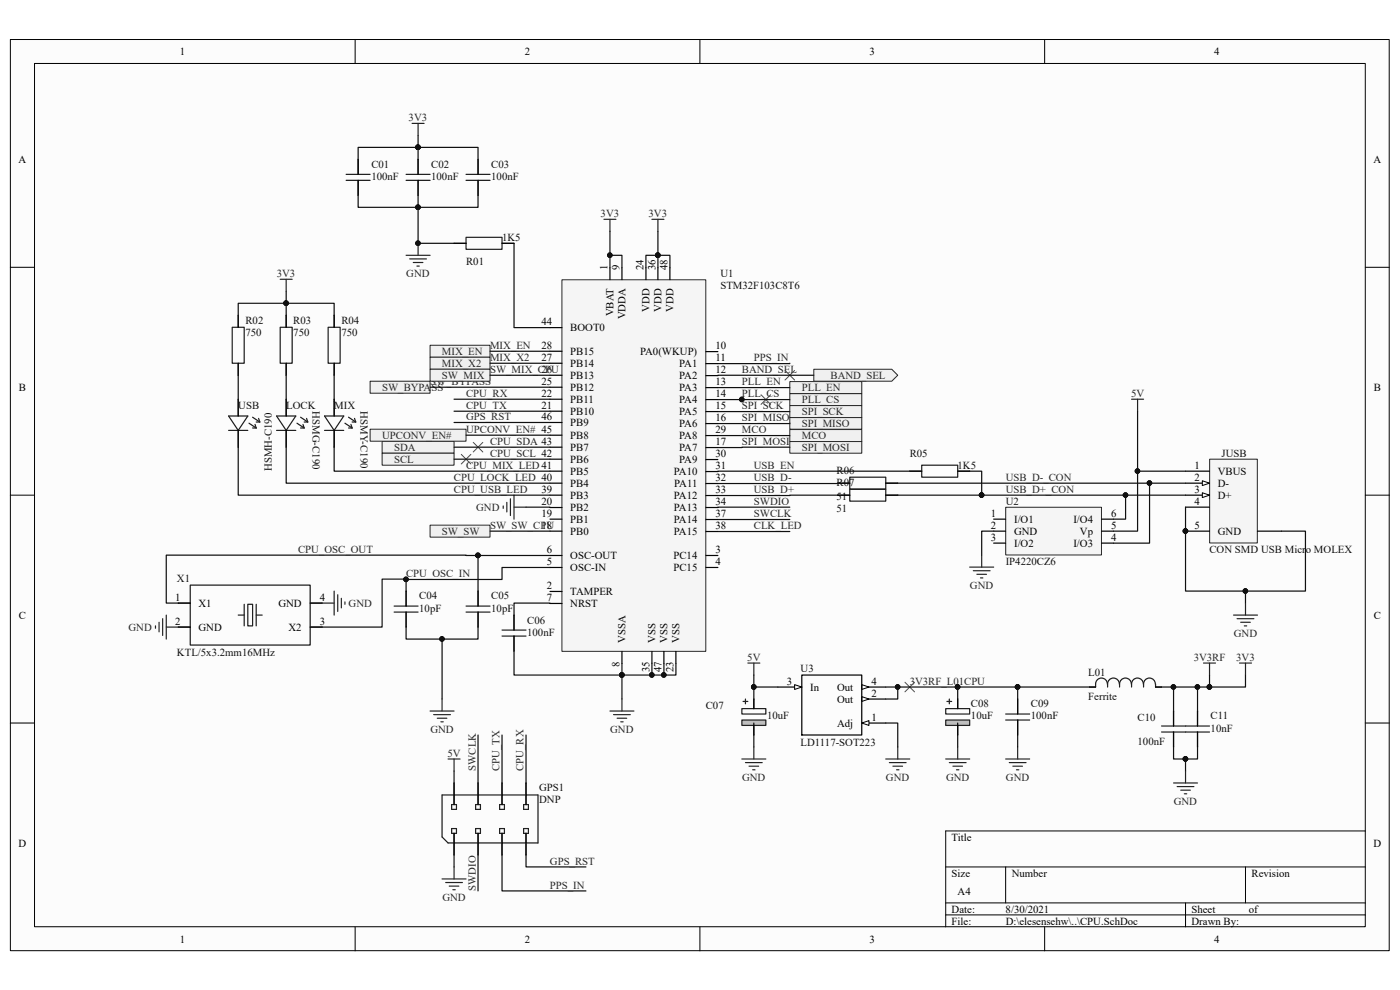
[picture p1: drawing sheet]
<svg xmlns="http://www.w3.org/2000/svg" width="297mm" height="210mm" viewBox="0 0 297 210" stroke-linecap="round" stroke-linejoin="round" font-family="sans-serif">
<path d="M2.2 8.4h292.5v193.3h-292.5z" fill="#fcfcfc"/>
<path d="M2.2 8.4h292.5v193.3h-292.5z" fill="none" stroke="#000" stroke-width=".21"/>
<path d="M7.4 13.5h282.2v183.1h-282.2z" fill="#fcfcfc"/>
<g fill="none" stroke="#000" stroke-width=".21">
<path d="M7.3 13.5h282.3v183.1h-282.3zM75.3 8.4v5.1M148.5 8.4v5.1M221.6 8.4v5.1M2.2 56.7h5.1M289.7 56.7h5.1M2.2 105h5.1M289.7 105h5.1M2.2 153.4h5.1M289.7 153.4h5.1M289.7 176.3h-89.1v20.3M75.3 196.6v5.1"/>
<path d="M148.5 196.6v5.1M200.6 183.9h89.1M200.6 191.5h89.1M200.6 194.1h89.1M213.4 183.9v7.6M221.6 196.6v5.1M251.5 191.5v5.1M264.2 183.9v7.6"/>
</g>
<path d="M119.3 59.4h30.4v78.8h-30.4z" fill="#f5f5f5"/>
<path d="M119.2 59.4h30.5v78.8h-30.5z" fill="none" stroke="#262626" stroke-width=".21"/>
<g fill="none" stroke="#000" stroke-width=".25">
<path d="M129.4 56.8v2.5M131.9 56.8v2.5M137 56.8v2.5M139.6 56.8v2.5M142.1 56.8v2.5M116.7 79.6h2.5M116.7 77.1h2.5M116.7 74.5h2.5M116.7 69.5h2.5M149.8 74.6h2.5M149.8 77.1h2.5M149.8 79.7h2.5"/>
<path d="M116.7 87.2h2.5M116.7 84.7h2.5M116.7 82.1h2.5M116.7 100h2.5M116.7 97.4h2.5M116.7 94.9h2.5M116.7 92.3h2.5M116.7 89.6h2.5M149.8 82.2h2.5M149.8 84.8h2.5M149.8 87.3h2.5M149.8 89.9h2.5"/>
<path d="M149.8 94.9h2.5M149.8 92.4h2.5M149.8 97.5h2.5M193 100h2.5M203.2 100h2.5M116.7 117.8h2.5M116.7 112.7h2.5M116.7 110.1h2.5M116.7 107.7h2.5M116.7 105h2.5M116.7 102.5h2.5M149.8 117.8h2.5"/>
<path d="M149.8 107.7h2.5M149.8 100h2.5M149.8 102.6h2.5M149.8 105.1h2.5M149.8 110.2h2.5M149.8 112.8h2.5M177.7 105h2.6M177.7 102.5h2.6M187.9 105h2.6M187.9 102.5h2.6M116.7 125.5h2.5M116.7 120.4h2.5"/>
<path d="M116.7 128h2.5M131.9 138.2v2.5M138.3 138.2v2.5M140.8 138.2v2.5M143.4 138.2v2.5M149.8 120.4h2.5"/>
</g>
<path d="M128.1 46.5h2.6M129.4 46.5v2.6M138.3 46.5h2.5M139.6 46.5v2.6M261.7 130.5h5.1M262.5 131.2h3.5M263.2 132h2.1M264 132.8h.5M264.2 127.9v2.6" fill="none" stroke="#262626" stroke-width=".25"/>
<path d="M193 100h2.5M195.5 98.7h7.7v2.5h-7.7zM203.2 100h2.5M177.7 102.5h2.6M177.7 105h2.6M180.3 101.2h7.6v2.6h-7.6zM180.3 103.8h7.6v2.5h-7.6zM187.9 102.5h2.6M187.9 105h2.6" fill="none" stroke="#1c1c1c" stroke-width=".25"/>
<path d="M213.4 107.7h20.3v10h-20.3z" fill="#f5f5f5"/>
<path d="M213.4 107.6h20.3v10.1h-20.3z" fill="none" stroke="#262626" stroke-width=".21"/>
<path d="M210.8 110.1h2.6M210.8 112.7h2.6M210.8 115.2h2.6M233.7 110.1h2.5M233.7 112.7h2.5M233.7 115.2h2.5M109 130.5v3.2M109 134.9v3.2" fill="none" stroke="#000" stroke-width=".25"/>
<path d="M240.1 84.7h2.5M241.3 84.7v2.5M208.3 117.8v2.5M205.7 120.3h5.1M206.5 121.1h3.5M207.2 121.8h2.1M208 122.6h.5M129.4 150.8h5.1M130.2 151.6h3.5M130.9 152.4h2.1M131.7 153.1h.5M131.9 148.3v2.5" fill="none" stroke="#262626" stroke-width=".25"/>
<path d="M106.5 133.7h5.1M106.5 134.9h5.1M109 130.5v3.2M109 134.9v3.2" fill="none" stroke="#1c1c1c" stroke-width=".25"/>
<g fill="#f0f0f0" stroke="#262626" stroke-width=".21">
<path d="M167.6 83.5h15.2v2.5h-15.2z" fill-rule="evenodd"/>
<path d="M167.6 88.5h15.2v2.6h-15.2z" fill-rule="evenodd"/>
<path d="M167.6 86h15.2v2.6h-15.2z" fill-rule="evenodd"/>
<path d="M167.6 93.6h15.2v2.5h-15.2z" fill-rule="evenodd"/>
</g>
<g fill="none" stroke="#1c1c1c" stroke-width=".25">
<path d="M96.3 51.6h2.6M98.9 50.3h7.6v2.6h-7.6zM106.5 51.6h2.5M49.3 69.4h2.5v7.7h-2.5zM50.5 66.9v2.5M50.5 77.1v2.5M59.4 69.4h2.6v7.7h-2.6zM60.7 66.9v2.5M60.7 77.1v2.5M69.6 69.4h2.6v7.7h-2.6zM70.9 66.9v2.5M70.9 77.1v2.5"/>
<path d="M48.5 88.3h4.1l-2.1 3zM48.5 91.3h4.1M50.5 84.7v3.6M50.5 91.3v3.6M52.8 89.8l1.6 1M53.6 88.5l1.5 1M53.6 90.8h.8M54.1 90l.3 .8M54.4 89.5h.7M54.9 88.8l.2 .7M58.7 88.3h4l-2 3zM58.7 91.3h4"/>
<path d="M60.7 84.7v3.6M60.7 91.3v3.6M63 89.8l1.5 1M63.8 90.8h.7M63.8 88.5l1.5 1M64.3 90l.2 .8M64.5 89.5h.8M65 88.8l.3 .7M68.9 88.3h4l-2 3zM68.9 91.3h4M70.9 84.7v3.6M70.9 91.3v3.6"/>
<path d="M73.2 89.8l1.5 1M73.9 90.8h.8M73.9 88.5l1.6 1M74.5 90l.2 .8M74.7 89.5h.8M75.2 88.8l.3 .7M83.6 128.6h5.1M83.6 129.8h5.1M86.2 125.4v3.2M86.2 129.8v3.2M98.9 128.6h5.1M98.9 129.8h5.1"/>
<path d="M101.4 125.4v3.2M101.4 129.8v3.2"/>
</g>
<g fill="none" stroke="#000" stroke-width=".25">
<path d="M96.3 51.6h2.6M106.5 51.6h2.5M50.5 66.9v2.5M50.5 77.1v2.5M60.7 66.9v2.5M60.7 77.1v2.5M70.9 66.9v2.5M70.9 77.1v2.5M50.5 84.7v3.6M50.5 91.3v3.6M60.7 84.7v3.6M60.7 91.3v3.6"/>
<path d="M70.9 84.7v3.6M70.9 91.3v3.6M86.2 125.4v3.2M86.2 129.8v3.2M101.4 125.4v3.2M101.4 129.8v3.2"/>
</g>
<path d="M59.4 59.2h2.6M60.7 59.2v2.6M86.2 54.2h5M86.9 54.9h3.6M87.7 55.7h2M88.4 56.4h.6M88.7 51.6v2.6M91.2 150.8h5.1M92 151.6h3.6M92.8 152.4h2M93.5 153.1h.5M93.8 148.3v2.5" fill="none" stroke="#262626" stroke-width=".25"/>
<circle cx="88.7" cy="51.6" r=".48" fill="#0e0e0e" stroke="#0e0e0e" stroke-width=".21"/>
<path d="M167.6 80.9h15.2v2.6h-15.2z" fill-rule="evenodd" fill="#f0f0f0" stroke="#262626" stroke-width=".21"/>
<path d="M73.4 37h5.1M73.4 38.3h5.1M76 33.8v3.2M76 38.3v3.1M86.2 37h5M86.2 38.3h5M88.7 33.8v3.2M88.7 38.3v3.1M98.9 37h5.1M98.9 38.3h5.1M101.4 33.8v3.2M101.4 38.3v3.1" fill="none" stroke="#1c1c1c" stroke-width=".25"/>
<path d="M76 33.8v3.2M76 38.3v3.1M88.7 33.8v3.2M88.7 38.3v3.1M101.4 33.8v3.2M101.4 38.3v3.1" fill="none" stroke="#000" stroke-width=".25"/>
<path d="M87.4 26.2h2.6M88.7 26.2v2.5" fill="none" stroke="#262626" stroke-width=".25"/>
<g fill="#f0f0f0" stroke="#262626" stroke-width=".21">
<path d="M81.1 93.6h15.2v2.5h-15.2z" fill-rule="evenodd"/>
<path d="M81.1 96.1h15.2v2.6h-15.2z" fill-rule="evenodd"/>
</g>
<path d="M95.1 161h2.5M96.3 161v2.6M93.8 186.5h5.1M94.5 187.2h3.6M95.3 188h2M96.1 188.7h.5M96.3 183.9v2.6" fill="none" stroke="#262626" stroke-width=".25"/>
<g fill="none" stroke="#1c1c1c" stroke-width=".25">
<path d="M93.8 168.6h20.3v10.2h-19l-1.3-1.3zM95.8 170.7h1v1h-1zM95.8 175.8h1v1h-1zM96.3 166.1v4.6M96.3 176.8v4.6M100.9 170.7h1v1h-1zM100.9 175.8h1v1h-1zM101.4 166.1v4.6M101.4 176.8v4.6M106 170.7h1v1h-1zM106 175.8h1v1h-1zM106.5 166.1v4.6"/>
<path d="M106.5 176.8v4.6M111.1 170.7h1v1h-1zM111.1 175.8h1v1h-1zM111.6 166.1v4.6M111.6 176.8v4.6"/>
</g>
<path d="M96.3 166.1v4.6M96.3 176.8v4.6M101.4 166.1v4.6M101.4 176.8v4.6M106.5 166.1v4.6M106.5 176.8v4.6M111.6 166.1v4.6M111.6 176.8v4.6" fill="none" stroke="#000" stroke-width=".25"/>
<path d="M167.6 91.1h15.2v2.6h-15.2z" fill-rule="evenodd" fill="#f0f0f0" stroke="#262626" stroke-width=".21"/>
<path d="M106.8 107.3v.5M107.5 106.6v2M108.3 105.8v3.6M109 105v5.1M109 107.6h2.6" fill="none" stroke="#262626" stroke-width=".25"/>
<path d="M165 145.7h5.1" fill="none" stroke="#000" stroke-width=".25"/>
<path d="M168.6 145.2l1.5 .5-1.5 .6z" fill="#fcfcfc"/>
<path d="M168.6 145.2l1.5 .5-1.5 .6z" fill="none" stroke="#000" stroke-width=".21"/>
<path d="M182.8 148.3h5.1" fill="none" stroke="#000" stroke-width=".25"/>
<path d="M182.8 147.8l1.6 .5-1.6 .5z" fill="#fcfcfc"/>
<path d="M182.8 147.8l1.6 .5-1.6 .5z" fill="none" stroke="#000" stroke-width=".21"/>
<path d="M182.8 153.4h5.1" fill="none" stroke="#000" stroke-width=".25"/>
<path d="M182.8 153.4l1.6-.5v1z" fill="#fcfcfc"/>
<path d="M182.8 153.4l1.6-.5v1z" fill="none" stroke="#000" stroke-width=".21"/>
<path d="M182.8 145.7h5.1" fill="none" stroke="#000" stroke-width=".25"/>
<path d="M182.8 145.2l1.6 .5-1.6 .6z" fill="#fcfcfc"/>
<path d="M182.8 145.2l1.6 .5-1.6 .6z" fill="none" stroke="#000" stroke-width=".21"/>
<path d="M170.1 143.2h12.7v12.7h-12.7z" fill="none" stroke="#000" stroke-width=".25"/>
<path d="M158.7 140.7h2.5M159.9 140.7v2.5M190.5 158.5v2.5M187.9 161h5.1M188.7 161.8h3.5M189.4 162.5h2.1M190.2 163.3h.5" fill="none" stroke="#262626" stroke-width=".25"/>
<path d="M203.2 153.4v2.5" fill="none" stroke="#1c1c1c" stroke-width=".25"/>
<path d="M200.6 152.7h5.1v1.2h-5.1z" fill-rule="evenodd" fill="#c0c0c0"/>
<path d="M159.9 153.4v2.5M200.6 152.7h5.1v1.2h-5.1zM200.6 150.3h5.1v1.2h-5.1zM200.9 148.8h1M201.4 148.3v1M203.2 148.3v2" fill="none" stroke="#1c1c1c" stroke-width=".25"/>
<path d="M203.2 148.3v2M203.2 153.4v2.5" fill="none" stroke="#000" stroke-width=".25"/>
<path d="M157.4 152.7h5.1v1.2h-5.1z" fill-rule="evenodd" fill="#c0c0c0"/>
<g fill="none" stroke="#1c1c1c" stroke-width=".25">
<path d="M157.4 152.7h5.1v1.2h-5.1zM157.4 150.3h5.1v1.2h-5.1zM157.6 148.8h1.1M158.1 148.3v1M159.9 148.3v2M213.4 151.5h5M213.4 152.7h5M215.9 148.3v3.2M215.9 152.7v3.2M234.9 145.1a1.25 1.25 0 0 0-1.2-1.3 1.25 1.25 0 0 0-1.3 1.3v.6h-1.2M237.5 145.1a1.25 1.25 0 0 0-1.3-1.3 1.25 1.25 0 0 0-1.2 1.3v.6M240 145.1a1.25 1.25 0 0 0-1.2-1.3 1.25 1.25 0 0 0-1.3 1.3v.6"/>
<path d="M242.6 145.1a1.25 1.25 0 0 0-1.3-1.3 1.25 1.25 0 0 0-1.2 1.3v.6M245.1 145.1a1.25 1.25 0 0 0-1.2-1.3 1.25 1.25 0 0 0-1.3 1.3v.6M245.2 145.1v.6h1.2M246.4 154h10.2M246.4 155.3h10.2M249 150.8v3.2M249 155.3v3.2M254.1 150.8v3.2M254.1 155.3v3.2"/>
</g>
<path d="M159.9 148.3v2M159.9 153.4v2.5M215.9 148.3v3.2M215.9 152.7v3.2M231.2 145.7h1.2M245.2 145.7h1.2M249 150.8v3.2M249 155.3v3.2M254.1 150.8v3.2M254.1 155.3v3.2" fill="none" stroke="#000" stroke-width=".25"/>
<g fill="none" stroke="#262626" stroke-width=".25">
<path d="M159.9 158.5v2.5M203.2 158.5v2.5M215.9 158.5v2.5M255.3 140.7h2.6M256.6 140.7v2.5M263 140.7h2.5M264.2 140.7v2.5M157.4 161h5.1M158.1 161.8h3.6M158.9 162.5h2M159.7 163.3h.5M200.6 161h5.1"/>
<path d="M201.4 161.8h3.6M202.2 162.5h2M202.9 163.3h.5M213.4 161h5M214.1 161.8h3.6M214.9 162.5h2M215.6 163.3h.6M249 166.1h5.1M249.7 166.9h3.6M250.5 167.6h2M251.3 168.4h.5M251.5 163.6v2.5"/>
</g>
<path d="M78.5 91.1h20.4v2.5h-20.4z" fill-rule="evenodd" fill="#f0f0f0" stroke="#262626" stroke-width=".21"/>
<path d="M37.8 127.9h2.6M37.8 133h2.6M40.4 124.1h25.4v12.7h-25.4zM50.5 130.5h1.3M51.8 128.2v4.6M52.6 128.2h1v4.6h-1zM54.4 128.2v4.6M54.4 130.5h1.2M65.8 127.9h2.5M65.8 133h2.5" fill="none" stroke="#1c1c1c" stroke-width=".25"/>
<path d="M37.8 127.9h2.6M37.8 133h2.6M65.8 127.9h2.5M65.8 133h2.5" fill="none" stroke="#000" stroke-width=".25"/>
<path d="M33 132.8v.5M33.7 132v2M34.5 131.2v3.6M35.3 130.5v5.1M35.3 133h2.5M68.3 127.9h2.6M70.9 125.4v5.1M71.7 126.2v3.5M72.4 126.9v2.1M73.2 127.7v.5" fill="none" stroke="#262626" stroke-width=".25"/>
<path d="M256.7 97.5h10v17.7h-10z" fill="#f5f5f5"/>
<path d="M256.6 97.4h10.1v17.8h-10.1z" fill="none" stroke="#262626" stroke-width=".21"/>
<path d="M251.5 100h5.1M251.5 102.5h5.1" fill="none" stroke="#000" stroke-width=".25"/>
<path d="M255.1 102l1.5 .5-1.5 .5z" fill="#fcfcfc"/>
<path d="M255.1 102l1.5 .5-1.5 .5z" fill="none" stroke="#000" stroke-width=".21"/>
<path d="M251.5 105h5.1" fill="none" stroke="#000" stroke-width=".25"/>
<path d="M255.1 104.5l1.5 .5-1.5 .6z" fill="#fcfcfc"/>
<path d="M255.1 104.5l1.5 .5-1.5 .6z" fill="none" stroke="#000" stroke-width=".21"/>
<path d="M251.5 107.6h5.1M251.5 112.7h5.1M266.8 112.7h5.1" fill="none" stroke="#000" stroke-width=".25"/>
<circle cx="251.5" cy="112.6" r=".48" fill="#0e0e0e" stroke="#0e0e0e" stroke-width=".21"/>
<g fill="#f0f0f0" stroke="#262626" stroke-width=".21">
<path d="M91.2 73.2h12.8v2.6h-12.8z" fill-rule="evenodd"/>
<path d="M91.2 75.8h12.8v2.5h-12.8z" fill-rule="evenodd"/>
<path d="M91.2 78.3h12.8v2.6h-12.8z" fill-rule="evenodd"/>
<path d="M78.5 80.9h12.7v2.5h-12.7z" fill-rule="evenodd"/>
<path d="M91.2 111.4h12.8v2.5h-12.8z" fill-rule="evenodd"/>
</g>
<path d="M97.9 96.4l2 2M99.9 96.4l-2 2M100.4 93.8l2 2.1M102.4 93.8l-2 2.1M161.5 83.7l2 2.1M163.5 83.7l-2 2.1M192 144.7l2 2.1M194 144.7l-2 2.1" fill="none" stroke="#4c4c4c" stroke-width=".21"/>
<path d="M172.6 78.3h16.6l1.3 1.3-1.3 1.3h-16.6z" fill-rule="evenodd" fill="#f0f0f0" stroke="#262626" stroke-width=".21"/>
<path d="M166.5 78.6l2.1 2M168.6 78.6l-2.1 2" fill="none" stroke="#4c4c4c" stroke-width=".21"/>
<g fill="none" stroke="#0e0e0e" stroke-width=".25">
<path d="M76 33.8v-2.5h25.4v2.5M88.7 28.7v5.1M76 41.4v2.6h25.4v-2.6M88.7 41.4v10.2h7.6M109 51.6v17.9h7.7M129.4 54.2h2.5v2.6M129.4 49.1v7.7M137 56.8v-2.6h5.1v2.6M139.6 49.1v7.7M50.5 66.9v-2.6h20.4v2.6M50.5 79.6v5.1M60.7 61.8v5.1"/>
<path d="M60.7 79.6v5.1M70.9 79.6v5.1M104 74.5h12.7M104 77.1h12.7M104 79.6h12.7M167.6 77.1h-15.3M172.6 79.6l-20.3 .1M50.5 94.9v10.1h66.2M60.7 94.9v7.6h56M70.9 94.9v5.1h45.8M91.2 82.1h25.5M96.3 97.4h20.4"/>
<path d="M96.3 94.9h20.4M96.3 87.2h20.4M96.3 84.7h20.4M96.3 89.6h20.4M98.9 92.3h17.8M152.3 87.3h15.3M152.3 82.2h15.3M152.3 92.4h15.3M152.3 84.8h5.1M157.4 84.7l10.2 .1M167.6 89.8l-15.3 .1M167.6 94.9h-15.3"/>
<path d="M193 100h-40.7M205.7 100h2.6v5M241.3 87.2v25.5h-5.1M241.3 100h10.2M101.4 117.8h-66.1v10.1h2.5M101.4 117.8v7.6M101.4 117.8h15.3M104 112.7h12.7M111.6 107.6l5.1 .1M152.3 110.2h15.3M152.3 112.8h15.3M167.6 107.6l-15.3 .1"/>
<path d="M177.7 102.5l-25.4 .1M177.7 105l-25.4 .1M190.5 102.5h61M190.5 105h17.8M208.3 105h43.2M210.8 112.7h-2.5v5.1M238.8 105v5.1h-2.6M243.9 102.5v12.7h-7.7M251.5 107.6v17.8h25.5v-12.7h-5.1M86.2 133v2.6h15.2v-2.6M86.2 122.9h-5.1v10.1h-12.8M93.8 135.6v12.7"/>
<path d="M109 138.1v5.1h34.4v-2.5M116.7 128l-7.7-.1v2.6M116.7 120.4h-10.2v2.5h-20.3v2.5M264.2 125.4v2.5M101.4 155.9v10.2M106.5 155.9v10.2M111.6 155.9v10.2M131.9 140.7v7.6M138.3 140.7v2.5M140.8 140.7v2.5M159.9 143.2v5.1M159.9 155.9v2.6"/>
<path d="M159.9 145.7h5.1M187.9 153.4h2.6v5.1M187.9 145.7h15.3M190.5 145.7v2.6h-2.6M203.2 145.7v2.6M203.2 155.9v2.6M203.2 145.7h28M215.9 145.7v2.6M215.9 155.9v2.6M246.4 145.7h10.2M249 158.5v2.5h2.5M249 145.7v5.1"/>
<path d="M254.1 158.5v2.5h-2.6M254.1 145.7v5.1M256.6 143.2v2.5M264.2 143.2v2.5h-7.6M96.3 163.6v2.5M251.5 161v2.6M96.3 181.4v2.5M101.4 181.4v7.6M106.5 181.4v7.6h17.8M111.6 181.4v2.5h12.7"/>
</g>
<g fill="#0e0e0e" stroke="#0e0e0e" stroke-width=".21">
<circle cx="139.5" cy="54.1" r=".48"/>
<circle cx="129.4" cy="54.1" r=".48"/>
<circle cx="208.2" cy="105" r=".48"/>
<circle cx="238.8" cy="105" r=".48"/>
<circle cx="243.9" cy="102.5" r=".48"/>
<circle cx="140.8" cy="143.2" r=".48"/>
<circle cx="138.3" cy="143.2" r=".48"/>
<circle cx="131.9" cy="143.2" r=".48"/>
<circle cx="93.8" cy="135.5" r=".48"/>
<circle cx="60.7" cy="64.3" r=".48"/>
<circle cx="88.7" cy="44" r=".48"/>
<circle cx="88.7" cy="31.2" r=".48"/>
<circle cx="241.3" cy="99.9" r=".48"/>
<circle cx="254" cy="145.7" r=".48"/>
<circle cx="248.9" cy="145.7" r=".48"/>
<circle cx="215.9" cy="145.7" r=".48"/>
<circle cx="159.9" cy="145.7" r=".48"/>
<circle cx="190.4" cy="145.7" r=".48"/>
<circle cx="203.2" cy="145.7" r=".48"/>
<circle cx="251.5" cy="161" r=".48"/>
<circle cx="86.1" cy="122.9" r=".48"/>
<circle cx="101.4" cy="117.8" r=".48"/>
<circle cx="256.6" cy="145.7" r=".48"/>
<circle cx="251.5" cy="112.6" r=".48"/>
<circle cx="264.2" cy="125.4" r=".48"/>
<circle cx="88.7" cy="51.6" r=".48"/>
<circle cx="157.4" cy="84.7" r=".48"/>
</g>
<g font-size="2.3">
<text x="38.2" y="11.7">1</text>
<text x="111.3" y="11.7">2</text>
<text x="184.5" y="11.7">3</text>
<text x="257.6" y="11.7">4</text>
<text x="3.9" y="34.6">A</text>
<text x="291.4" y="34.6">A</text>
<text x="128.9" y="57.3" transform="rotate(-90 128.9 57.3)">1</text>
<text x="131.4" y="57.3" transform="rotate(-90 131.4 57.3)">9</text>
<text x="136.5" y="57.3" transform="rotate(-90 136.5 57.3)">24</text>
<text x="139.1" y="57.3" transform="rotate(-90 139.1 57.3)">36</text>
<text x="141.6" y="57.3" transform="rotate(-90 141.6 57.3)">48</text>
<text x="114.9" y="69">44</text>
<text x="121" y="70.3">BOOT0</text>
<text x="130.2" y="67.1" transform="rotate(-90 130.2 67.1)">VBAT</text>
<text x="132.7" y="67.7" transform="rotate(-90 132.7 67.7)">VDDA</text>
<text x="137.8" y="66.1" transform="rotate(-90 137.8 66.1)">VDD</text>
<text x="140.3" y="66.1" transform="rotate(-90 140.3 66.1)">VDD</text>
<text x="142.9" y="66.1" transform="rotate(-90 142.9 66.1)">VDD</text>
<text x="114.9" y="76.6">27</text>
<text x="114.9" y="74">28</text>
<text x="121" y="77.9">PB14</text>
<text x="121" y="75.3">PB15</text>
<text x="135.8" y="75.4">PA0(WKUP)</text>
<text x="144.1" y="77.9">PA1</text>
<text x="151.8" y="74.1">10</text>
<text x="151.8" y="76.6">11</text>
<text x="4" y="82.9">B</text>
<text x="114.9" y="81.7">25</text>
<text x="114.9" y="79.1">26</text>
<text x="121" y="82.9">PB12</text>
<text x="121" y="80.4">PB13</text>
<text x="144.1" y="80.5">PA2</text>
<text x="144.1" y="83">PA3</text>
<text x="151.8" y="79.2">12</text>
<text x="151.8" y="81.7">13</text>
<text x="291.5" y="82.9">B</text>
<text x="114.9" y="86.7">21</text>
<text x="114.9" y="84.2">22</text>
<text x="114.9" y="89.2">46</text>
<text x="121" y="88">PB10</text>
<text x="121" y="85.5">PB11</text>
<text x="144.1" y="85.6">PA4</text>
<text x="144.1" y="88.1">PA5</text>
<text x="151.8" y="84.3">14</text>
<text x="151.8" y="86.8">15</text>
<text x="151.8" y="89.4">16</text>
<text x="121" y="95.6">PB7</text>
<text x="121" y="93.1">PB8</text>
<text x="121" y="90.4">PB9</text>
<text x="144.1" y="90.6">PA6</text>
<text x="144.1" y="95.7">PA7</text>
<text x="144.1" y="93.2">PA8</text>
<text x="151.8" y="94.4">17</text>
<text x="151.8" y="91.9">29</text>
<text x="121" y="100.7">PB5</text>
<text x="121" y="98.2">PB6</text>
<text x="143" y="100.8">PA10</text>
<text x="144.1" y="98.3">PA9</text>
<text x="151.8" y="97">30</text>
<text x="151.8" y="99.5">31</text>
<text x="253.4" y="99.4">1</text>
<text x="253.4" y="102">2</text>
<text x="258.4" y="100.7">VBUS</text>
<text x="114.9" y="107.2">20</text>
<text x="114.9" y="104.6">39</text>
<text x="121" y="105.8">PB3</text>
<text x="121" y="103.3">PB4</text>
<text x="143" y="105.9">PA12</text>
<text x="143" y="103.3">PA11</text>
<text x="151.8" y="102.1">32</text>
<text x="151.8" y="104.6">33</text>
<text x="151.8" y="107.2">34</text>
<text x="253.4" y="104.6">3</text>
<text x="253.4" y="107.1">4</text>
<text x="258.4" y="103.3">D-</text>
<text x="258.4" y="105.8">D+</text>
<text x="114.9" y="112.2">18</text>
<text x="114.9" y="109.6">19</text>
<text x="121" y="113.5">PB0</text>
<text x="121" y="110.9">PB1</text>
<text x="121" y="108.5">PB2</text>
<text x="143" y="108.5">PA13</text>
<text x="143" y="111">PA14</text>
<text x="143" y="113.5">PA15</text>
<text x="151.8" y="109.7">37</text>
<text x="151.8" y="112.3">38</text>
<text x="210.2" y="109.6">1</text>
<text x="210.2" y="112.2">2</text>
<text x="215.1" y="110.9">I/O1</text>
<text x="215.1" y="113.5">GND</text>
<text x="227.7" y="110.9">I/O4</text>
<text x="229.1" y="113.5">Vp</text>
<text x="235.8" y="112.2">5</text>
<text x="235.8" y="109.6">6</text>
<text x="253.4" y="112.2">5</text>
<text x="258.4" y="113.5">GND</text>
<text x="116" y="119.9">5</text>
<text x="116" y="117.3">6</text>
<text x="121" y="118.6">OSC-OUT</text>
<text x="142.9" y="118.6">PC14</text>
<text x="151.8" y="117.3">3</text>
<text x="151.8" y="119.9">4</text>
<text x="210.2" y="114.7">3</text>
<text x="215.1" y="116">I/O2</text>
<text x="227.7" y="116">I/O3</text>
<text x="235.8" y="114.7">4</text>
<text x="116" y="125">2</text>
<text x="121" y="121.2">OSC-IN</text>
<text x="142.9" y="121.2">PC15</text>
<text x="4" y="131.3">C</text>
<text x="37.2" y="127.4">1</text>
<text x="42.1" y="128.7">X1</text>
<text x="59.1" y="128.7">GND</text>
<text x="67.8" y="127.4">4</text>
<text x="116" y="127.5">7</text>
<text x="121" y="126.2">TAMPER</text>
<text x="121" y="128.8">NRST</text>
<text x="291.5" y="131.3">C</text>
<text x="37.2" y="132.5">2</text>
<text x="42.1" y="133.8">GND</text>
<text x="61.2" y="133.8">X2</text>
<text x="67.8" y="132.5">3</text>
<text x="132.7" y="136.4" transform="rotate(-90 132.7 136.4)">VSSA</text>
<text x="139.1" y="136.4" transform="rotate(-90 139.1 136.4)">VSS</text>
<text x="141.6" y="136.4" transform="rotate(-90 141.6 136.4)">VSS</text>
<text x="144.2" y="136.4" transform="rotate(-90 144.2 136.4)">VSS</text>
<text x="131.4" y="141.4" transform="rotate(-90 131.4 141.4)">8</text>
<text x="137.8" y="142.5" transform="rotate(-90 137.8 142.5)">35</text>
<text x="140.3" y="142.5" transform="rotate(-90 140.3 142.5)">47</text>
<text x="142.9" y="142.5" transform="rotate(-90 142.9 142.5)">23</text>
<text x="166.9" y="145.2">3</text>
<text x="171.9" y="146.5">In</text>
<text x="177.6" y="149.1">Out</text>
<text x="177.6" y="146.5">Out</text>
<text x="184.9" y="147.8">2</text>
<text x="184.9" y="145.2">4</text>
<text x="177.6" y="154.1">Adj</text>
<text x="184.9" y="152.9">1</text>
<text x="3.9" y="179.6">D</text>
<text x="201.9" y="178.3">Title</text>
<text x="291.4" y="179.6">D</text>
<text x="201.9" y="186">Size</text>
<text x="214.6" y="186">Number</text>
<text x="265.5" y="186">Revision</text>
<text x="203.2" y="189.8">A4</text>
<text x="201.9" y="193.6">Date:</text>
<text x="201.9" y="196.1">File:</text>
<text x="213.3" y="193.6">8/30/2021</text>
<text x="213.4" y="196.1">D:\elesensehw\..\CPU.SchDoc</text>
<text x="252.8" y="196.1">Drawn By:</text>
<text x="252.8" y="193.6">Sheet</text>
<text x="265" y="193.6">of</text>
<text x="38.2" y="199.9">1</text>
<text x="111.3" y="199.9">2</text>
<text x="184.5" y="199.9">3</text>
<text x="257.6" y="199.9">4</text>
</g>
<g font-size="2.3" fill="#262626">
<text x="86.7" y="25.7">3V3</text>
<text x="127.4" y="46">3V3</text>
<text x="137.6" y="46">3V3</text>
<text x="58.7" y="58.8">3V3</text>
<text x="86.2" y="58.8">GND</text>
<text x="93.8" y="75.3">MIX_EN</text>
<text x="93.8" y="77.9">MIX_X2</text>
<text x="104" y="76.6">MIX_X2</text>
<text x="104" y="74">MIX_EN</text>
<text x="159.9" y="76.6">PPS_IN</text>
<text x="81.1" y="82.9">SW_BYPASS</text>
<text x="91.2" y="81.7">SW_BYPASS</text>
<text x="93.8" y="80.4">SW_MIX</text>
<text x="104" y="79.1">SW_MIX_CPU</text>
<text x="157.4" y="81.7">PLL_EN</text>
<text x="157.4" y="79.1">BAND_SEL</text>
<text x="170.1" y="83">PLL_EN</text>
<text x="176.2" y="80.4">BAND_SEL</text>
<text x="98.9" y="86.7">CPU_TX</text>
<text x="98.9" y="84.2">CPU_RX</text>
<text x="98.9" y="89.2">GPS_RST</text>
<text x="157.4" y="86.8">SPI_SCK</text>
<text x="157.4" y="89.4">SPI_MISO</text>
<text x="157.4" y="84.2">PLL_CS</text>
<text x="170.1" y="85.6">PLL_CS</text>
<text x="170.1" y="88.1">SPI_SCK</text>
<text x="239.9" y="84.2">5V</text>
<text x="81.1" y="93.1">UPCONV_EN#</text>
<text x="83.6" y="95.6">SDA</text>
<text x="98.9" y="91.8">UPCONV_EN# 45</text>
<text x="104" y="94.4">CPU_SDA 43</text>
<text x="157.4" y="91.9">MCO</text>
<text x="157.4" y="94.4">SPI_MOSI</text>
<text x="170.1" y="90.6">SPI_MISO</text>
<text x="170.1" y="95.6">SPI_MOSI</text>
<text x="170.1" y="93.2">MCO</text>
<text x="83.6" y="98.2">SCL</text>
<text x="96.3" y="102">CPU_LOCK_LED 40</text>
<text x="98.9" y="99.4">CPU_MIX_LED41</text>
<text x="104" y="96.9">CPU_SCL 42</text>
<text x="159.9" y="99.4">USB_EN</text>
<text x="213.4" y="102">USB_D-_CON</text>
<text x="96.3" y="104.6">CPU_USB_LED</text>
<text x="159.9" y="102.1">USB_D-</text>
<text x="159.9" y="104.6">USB_D+</text>
<text x="159.9" y="107.1">SWDIO</text>
<text x="213.4" y="104.6">USB_D+_CON</text>
<text x="93.8" y="113.5">SW_SW</text>
<text x="101" y="108.4">GND</text>
<text x="104" y="112.2">SW_SW_CPU</text>
<text x="159.9" y="109.7">SWCLK</text>
<text x="159.9" y="112.3">CLK_LED</text>
<text x="63.2" y="117.3">CPU_OSC_OUT</text>
<text x="86.1" y="122.3">CPU_OSC_IN</text>
<text x="205.8" y="124.9">GND</text>
<text x="74" y="128.7">GND</text>
<text x="27.3" y="133.8">GND</text>
<text x="261.7" y="135.1">GND</text>
<text x="158.5" y="140.2">5V</text>
<text x="253.2" y="140.2">3V3RF</text>
<text x="262.3" y="140.2">3V3</text>
<text x="193" y="145.2">3V3RF_L01CPU</text>
<text x="91.3" y="155.4">GND</text>
<text x="129.5" y="155.4">GND</text>
<text x="94.9" y="160.5">5V</text>
<text x="100.9" y="163.6" transform="rotate(-90 100.9 163.6)">SWCLK</text>
<text x="106" y="163.6" transform="rotate(-90 106 163.6)">CPU_TX</text>
<text x="111.1" y="163.6" transform="rotate(-90 111.1 163.6)">CPU_RX</text>
<text x="157.4" y="165.6">GND</text>
<text x="188" y="165.6">GND</text>
<text x="200.7" y="165.6">GND</text>
<text x="213.4" y="165.6">GND</text>
<text x="249" y="170.7">GND</text>
<text x="116.7" y="183.4">GPS_RST</text>
<text x="93.9" y="191.1">GND</text>
<text x="100.9" y="189" transform="rotate(-90 100.9 189)">SWDIO</text>
<text x="116.7" y="188.5">PPS_IN</text>
</g>
<g font-size="2.3" fill="#0e0e0e">
<text x="78.8" y="35.6">C01</text>
<text x="91.5" y="35.6">C02</text>
<text x="104.2" y="35.6">C03</text>
<text x="78.8" y="38.1">100nF</text>
<text x="91.5" y="38.1">100nF</text>
<text x="104.2" y="38.1">100nF</text>
<text x="106.5" y="51.1">1K5</text>
<text x="98.9" y="56.2">R01</text>
<text x="152.8" y="58.8">U1</text>
<text x="152.8" y="61.4">STM32F103C8T6</text>
<text x="52.1" y="68.7">R02</text>
<text x="52.1" y="71.2">750</text>
<text x="62.2" y="68.7">R03</text>
<text x="62.2" y="71.2">750</text>
<text x="72.4" y="68.7">R04</text>
<text x="72.4" y="71.2">750</text>
<text x="50.5" y="86.7">USB</text>
<text x="60.7" y="86.7">LOCK</text>
<text x="66.3" y="87.2" transform="rotate(90 66.3 87.2)">HSMG-C190</text>
<text x="70.9" y="86.7">MIX</text>
<text x="76.5" y="87.2" transform="rotate(90 76.5 87.2)">HSMY-C190</text>
<text x="57.7" y="99.9" transform="rotate(-90 57.7 99.9)">HSMH-C190</text>
<text x="177.5" y="100.5">R06</text>
<text x="193" y="96.9">R05</text>
<text x="203.2" y="99.4">1K5</text>
<text x="259.2" y="96.9">JUSB</text>
<text x="177.5" y="106.1">51</text>
<text x="177.5" y="103">R07</text>
<text x="213.4" y="107.1">U2</text>
<text x="177.5" y="108.6">51</text>
<text x="213.4" y="119.8">IP4220CZ6</text>
<text x="256.6" y="117.3">CON SMD USB Micro MOLEX</text>
<text x="37.5" y="123.4">X1</text>
<text x="88.9" y="127.2">C04</text>
<text x="88.9" y="129.8">10pF</text>
<text x="104.2" y="127.2">C05</text>
<text x="104.2" y="129.8">10pF</text>
<text x="111.8" y="132.3">C06</text>
<text x="111.8" y="134.8">100nF</text>
<text x="37.5" y="139.1">KTL/5x3.2mm16MHz</text>
<text x="169.8" y="142.5">U3</text>
<text x="230.9" y="143.3">L01</text>
<text x="230.9" y="148.5">Ferrite</text>
<text x="149.7" y="150.3">C07</text>
<text x="162.7" y="152.6">10uF</text>
<text x="206" y="150.1">C08</text>
<text x="206" y="152.6">10uF</text>
<text x="218.7" y="150.1">C09</text>
<text x="218.7" y="152.6">100nF</text>
<text x="241.3" y="152.9">C10</text>
<text x="256.8" y="152.6">C11</text>
<text x="256.8" y="155.2">10nF</text>
<text x="169.8" y="158.2">LD1117-SOT223</text>
<text x="241.3" y="158">100nF</text>
<text x="114.4" y="167.9">GPS1</text>
<text x="114.4" y="170.4">DNP</text>
</g>
</svg>
